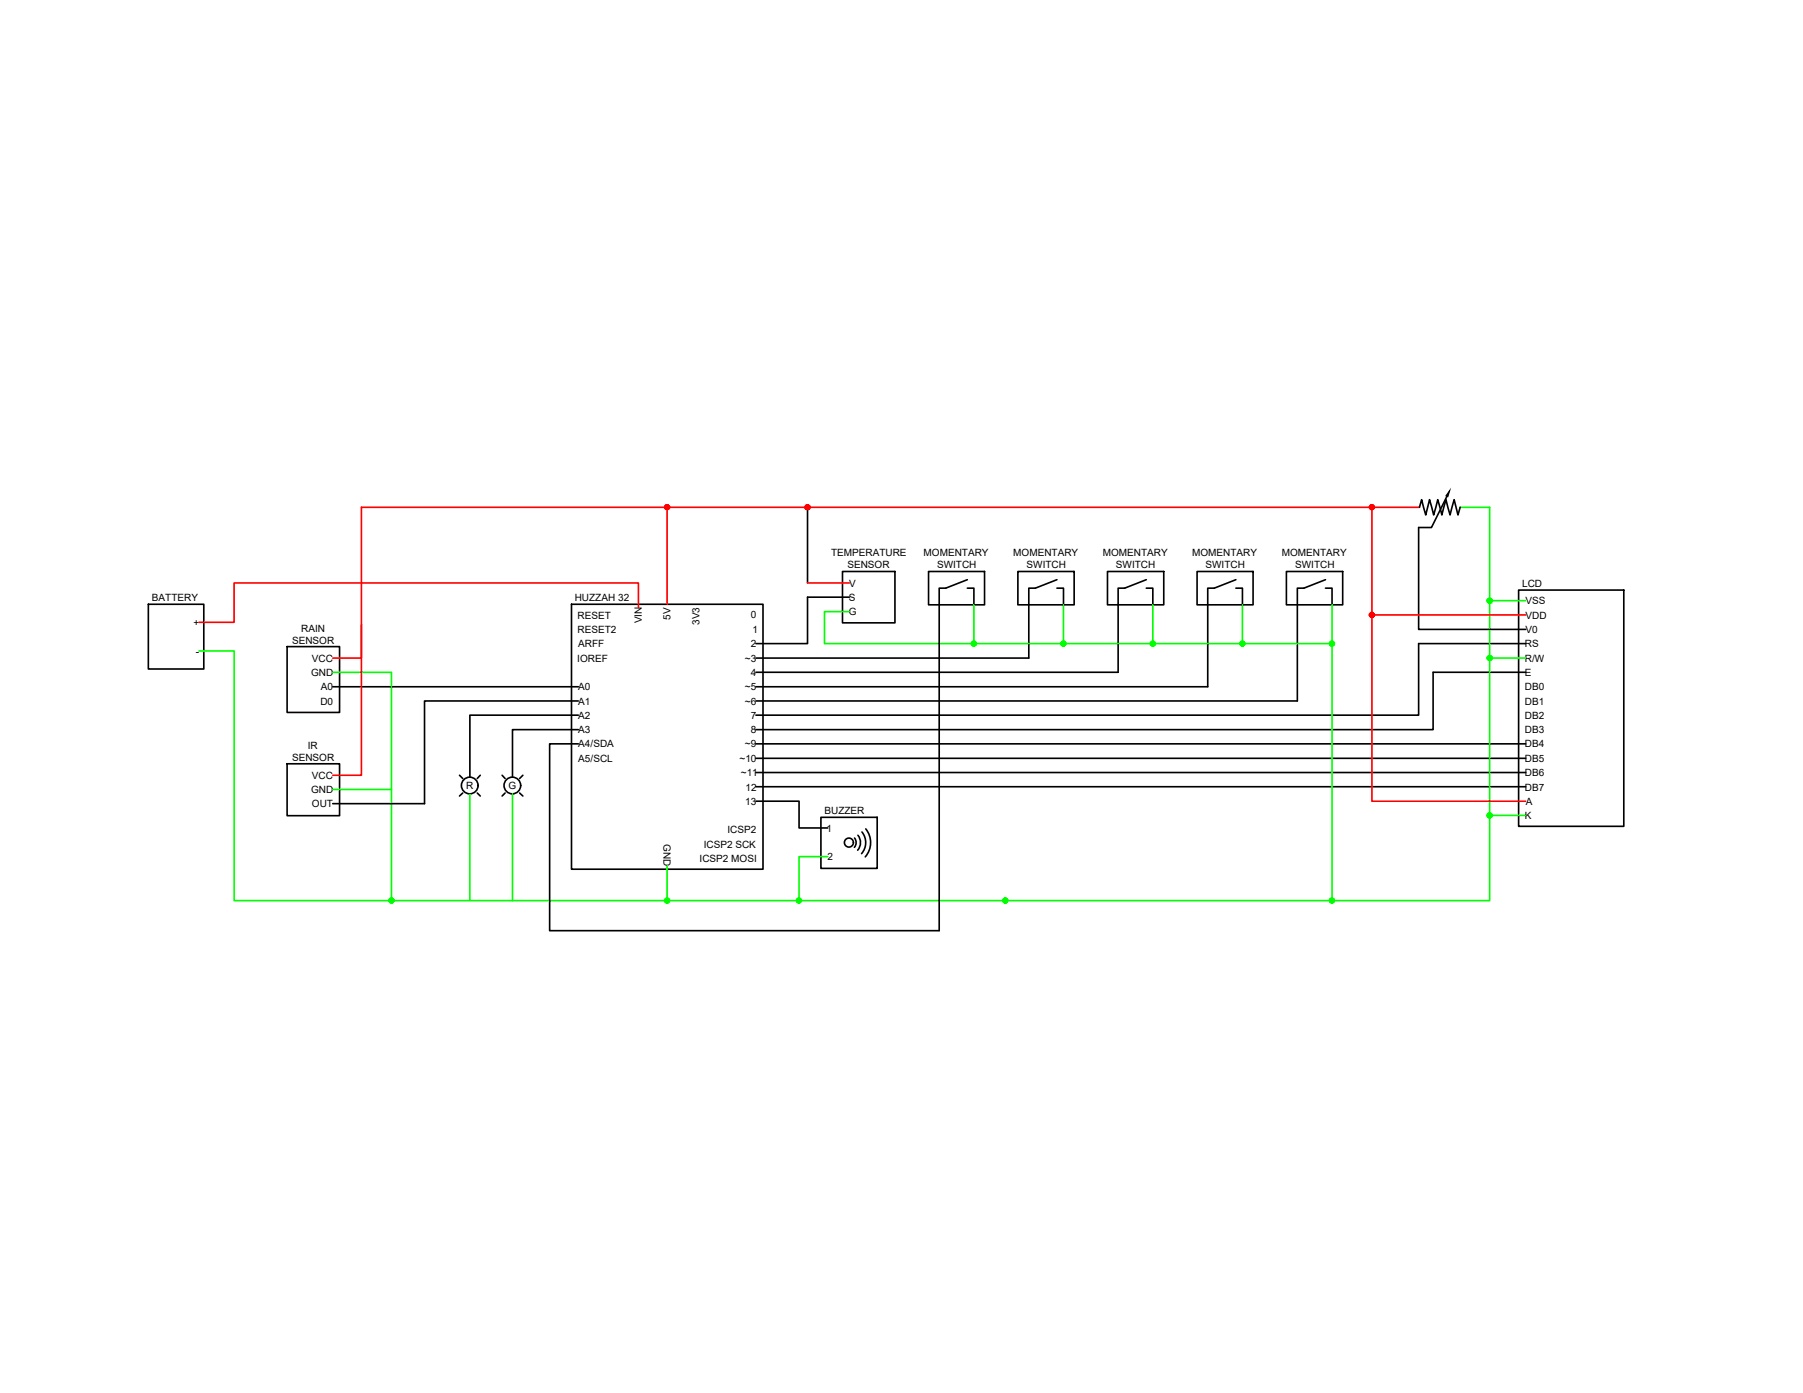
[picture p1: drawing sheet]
<svg xmlns="http://www.w3.org/2000/svg" width="279mm" height="216mm" viewBox="0 0 279 216" stroke-linecap="round" stroke-linejoin="round" font-family="sans-serif">
<!-- layer: 0 -->
<g fill="none" stroke="#000" stroke-width=".25">
<path d="M125.1 78.6v11.8M220 78.6l.3-1.2 .6 2.4 .6-2.4 .7 2.4 .6-2.4 .6 2.4 .7-2.4 .6 2.4 .6-2.4 .6 2.4 .4-1.2M224.2 76.9l-2.4 4.9h-2v15.8h16.6M23 93.7h8.6v10h-8.6zM88.6 93.7h29.6v41h-29.6zM130.6 88.6h8.1v7.9h-8.1zM131.6 92.6h-6.5v7.2h-8M143.9 88.6h8.7v5.1h-8.7zM149.9 89.8l-3.3 1.4h-1.1v53h-60.3v-28.9h4.4M149.9 91.2h1v2.5M157.7 88.6h8.8v5.1h-8.8zM163.8 89.8l-3.4 1.4h-1v10.8h-42.3"/>
<path d="M163.8 91.2h1v2.5M171.6 88.6h8.7v5.1h-8.7zM177.6 89.8l-3.3 1.4h-1v13h-56.2M177.6 91.2h1v2.5M185.5 88.6h8.7v5.1h-8.7zM191.5 89.8l-3.3 1.4h-1v15.2h-70.1M191.5 91.2h1v2.5M199.3 88.6h8.8v5.1h-8.8zM205.4 89.8l-3.3 1.4h-1.1v17.4h-83.9M205.4 91.2h1v2.5M235.3 91.5h16.3v36.6h-16.3zM236.4 99.8h-16.6v11h-102.7"/>
<path d="M44.5 100.2h8.1v10.2h-8.1zM44.5 118.4h8.1v8h-8.1zM51.6 106.4h38M89.6 108.6h-23.8v16h-14.2M89.6 110.8h-16.8v9.7M89.6 113.1h-10.2v7.4M117.1 119.7h119.3M117.1 117.5h119.3M117.1 115.3h119.3M236.4 104.2h-14.3v8.9h-105M71.2 120.2l.5 .5M71.7 122.9l-.5 .5"/>
<path d="M74 122.9l.4 .5M74.4 120.2l-.4 .5M77.8 120.2l.5 .5M78.3 122.9l-.5 .5M80.5 122.9l.5 .5M81 120.2l-.5 .5M117.1 124.2h6.7v4.1h4.5M117.1 121.9h119.3M127.2 126.7h8.7v7.9h-8.7zM132.4 129.9a1.12 1.12 0 0 1 0 1.4M132.9 129.5a1.8 1.8 0 0 1 0 2.3M133.6 128.9a2.6 2.6 0 0 1-.1 3.4"/>
<path d="M134.2 128.5a3.4 3.4 0 0 1-.1 4.3"/>
<circle cx="72.8" cy="121.7" r="1.29"/>
<circle cx="79.4" cy="121.7" r="1.29"/>
<circle cx="131.6" cy="130.6" r=".7"/>
</g>
<g fill="none" stroke="#f00" stroke-width=".25">
<path d="M103.4 78.6v15.1M212.6 78.6v45.6h23.8M220 78.6h-164v23.4h-4.4M56 96.8v23.4h-4.4M98.9 94.2v-3.8h-62.6v6h-5.5M125.1 90.4h6.5M212.6 95.3h23.8"/>
<circle cx="103.4" cy="78.6" r=".36"/>
<circle cx="125.1" cy="78.6" r=".36"/>
<circle cx="212.6" cy="78.6" r=".36"/>
<circle cx="212.6" cy="95.3" r=".36"/>
</g>
<g fill="none" stroke="#0f0" stroke-width=".25">
<path d="M226.3 78.6h4.5v61h-127.4v-5.4M131.6 94.8h-3.8v5h37M150.9 93.7v6.1M164.8 93.7v6.1h41.6M178.6 93.7v6.1M192.5 93.7v6.1M206.4 93.7v45.9M230.8 93.1h5.6M30.8 100.9h5.5v38.7h67.1M51.6 104.2h9.1v35.4M230.8 102h5.6M51.6 122.4h9.1"/>
<path d="M72.8 123.1v16.5M79.4 123.1v16.5M128.3 132.8h-4.5v6.8M230.8 126.4h5.6"/>
<circle cx="150.9" cy="99.7" r=".36"/>
<circle cx="164.8" cy="99.7" r=".36"/>
<circle cx="178.6" cy="99.7" r=".36"/>
<circle cx="192.5" cy="99.7" r=".36"/>
<circle cx="206.4" cy="99.7" r=".36"/>
<circle cx="230.8" cy="93.1" r=".36"/>
<circle cx="230.8" cy="102" r=".36"/>
<circle cx="60.6" cy="139.6" r=".36"/>
<circle cx="103.4" cy="139.6" r=".36"/>
<circle cx="123.8" cy="139.6" r=".36"/>
<circle cx="155.8" cy="139.6" r=".36"/>
<circle cx="206.4" cy="139.6" r=".36"/>
<circle cx="230.8" cy="126.4" r=".36"/>
</g>
<path d="M224.7 76l-.3 1-.3-.2z" fill="#000" stroke="#000" stroke-width=".15"/>
<g fill="#0f0" stroke="#0f0" stroke-width=".15">
<path d="M178.6 99.4h.1z"/>
<path d="M178.5 99.5h.4z"/>
<path d="M192.4 100.1h.3z"/>
<path d="M192.4 100.1h.2z"/>
<path d="M206.3 99.4h.2z"/>
<path d="M206 99.9h.8z"/>
<path d="M206.2 100h.4z"/>
<path d="M206.3 100.1h.2z"/>
<path d="M206.3 139.2h.2z"/>
<path d="M206.2 139.3h.4z"/>
<path d="M206.3 139.9h.2z"/>
<path d="M230.8 126h.1z"/>
<path d="M230.5 126.2h.7z"/>
<path d="M230.5 126.3h.7z"/>
<path d="M230.5 126.6h.6z"/>
<path d="M230.7 126.7h.3z"/>
<path d="M230.8 126.8h.1z"/>
<path d="M230.8 101.6h.1z"/>
<path d="M230.7 101.7h.3z"/>
<path d="M230.6 101.7h.5z"/>
<path d="M230.5 102.2h.7z"/>
<path d="M230.8 102.3h.1z"/>
<path d="M230.8 92.7h.1z"/>
<path d="M230.7 93.4h.3z"/>
<path d="M230.8 93.4h.1z"/>
<path d="M123.7 139.2h.2z"/>
<path d="M123.6 139.3h.4z"/>
<path d="M123.7 139.9h.2z"/>
<path d="M103.3 139.2h.1z"/>
<path d="M103.3 139.9h.2z"/>
<path d="M164.7 99.4h.2z"/>
<path d="M164.4 99.9h.7z"/>
<path d="M164.5 100h.5z"/>
<path d="M164.7 100.1h.1z"/>
<path d="M164.7 100.1h.2z"/>
<path d="M155.7 139.2h.1z"/>
<path d="M155.7 139.9h.2z"/>
<path d="M60.6 139.2h.1z"/>
<path d="M60.6 139.9h.2z"/>
<path d="M150.9 99.4h.1z"/>
<path d="M150.6 99.6h.7z"/>
<path d="M150.6 99.7h.7z"/>
<path d="M150.7 100.1h.4z"/>
<path d="M150.8 100.1h.2z"/>
<path d="M178.6 99.4h.1zM178.6 99.4h.1z"/>
<path d="M178.6 99.4h.2zM178.6 99.4h.2z"/>
<path d="M178.6 99.4h.2zM178.5 99.4h.3z"/>
<path d="M178.5 99.4l.4 .1zM178.5 99.4l.4 .1zM178.4 99.5h.5z"/>
<path d="M178.4 99.5h.5zM178.4 99.5h.5z"/>
<path d="M178.4 99.5h.5zM178.4 99.5h.5z"/>
<path d="M178.4 99.5h.5zM178.4 99.5h.5z"/>
<path d="M178.4 99.5l.6 .1zM178.4 99.5l.6 .1zM178.4 99.6h.6zM178.4 99.6h.6z"/>
<path d="M178.4 99.6h.6zM178.4 99.6h.6z"/>
<path d="M178.3 99.6l.7 .1zM178.3 99.6l.7 .1z"/>
<path d="M178.3 99.7h.7zM178.3 99.7h.7zM178.3 99.7h.7zM178.3 99.7h.7z"/>
<path d="M178.3 99.7l.7 .1zM178.3 99.7l.7 .1z"/>
<path d="M178.3 99.8h.7zM178.3 99.8h.7z"/>
<path d="M178.3 99.8h.7zM178.3 99.8h.7z"/>
<path d="M178.3 99.8l.7 .1zM178.3 99.8l.7 .1zM178.3 99.9h.7zM178.3 99.9h.7z"/>
<path d="M178.3 99.9h.7zM178.3 99.9h.7z"/>
<path d="M178.4 99.9l.6 .1zM178.4 99.9l.6 .1z"/>
<path d="M178.4 100h.6zM178.4 100h.5zM178.4 100h.5zM178.4 100h.5z"/>
<path d="M178.4 100h.5zM178.4 100h.5z"/>
<path d="M178.4 100h.5zM178.4 100h.5z"/>
<path d="M178.4 100l.5 .1zM178.4 100l.5 .1z"/>
<path d="M178.5 100.1h.4zM178.5 100.1h.3z"/>
<path d="M178.5 100.1h.3zM178.5 100.1h.3z"/>
<path d="M178.6 100.1h.2zM178.6 100.1h.1z"/>
<path d="M178.6 100.1h.1zM178.6 100.1h.1zM178.6 100.1h.1z"/>
<path d="M192.5 99.4h.1zM192.4 99.4h.2z"/>
<path d="M192.4 99.4h.3zM192.4 99.4h.3z"/>
<path d="M192.4 99.4h.3zM192.4 99.4h.3z"/>
<path d="M192.4 99.4l.3 .1zM192.4 99.5h.3z"/>
<path d="M192.4 99.5h.3zM192.3 99.5h.4z"/>
<path d="M192.3 99.5h.5zM192.3 99.5h.5zM192.3 99.5h.5zM192.3 99.5h.5z"/>
<path d="M192.3 99.5h.5zM192.3 99.5h.5z"/>
<path d="M192.2 99.5l.6 .1zM192.2 99.5l.6 .1z"/>
<path d="M192.2 99.6h.7zM192.2 99.6h.7z"/>
<path d="M192.2 99.6h.7zM192.2 99.6h.7z"/>
<path d="M192.2 99.6l.7 .1zM192.2 99.6l.7 .1z"/>
<path d="M192.2 99.7h.7zM192.2 99.7h.7zM192.2 99.7h.7zM192.2 99.7h.7z"/>
<path d="M192.2 99.7l.7 .1zM192.2 99.7l.7 .1z"/>
<path d="M192.2 99.8h.7zM192.2 99.8h.7z"/>
<path d="M192.2 99.8h.7zM192.2 99.8h.7z"/>
<path d="M192.2 99.8h.7zM192.2 99.8l.7 .1zM192.2 99.9h.7zM192.2 99.9h.7z"/>
<path d="M192.2 99.9h.7zM192.2 99.9h.7z"/>
<path d="M192.2 99.9h.7zM192.2 99.9l.6 .1z"/>
<path d="M192.2 100h.6zM192.2 100h.6z"/>
<path d="M192.2 100h.6zM192.2 100h.6z"/>
<path d="M192.3 100h.5zM192.3 100h.5z"/>
<path d="M192.3 100h.5zM192.3 100h.4z"/>
<path d="M192.3 100h.4zM192.3 100l.4 .1zM192.4 100.1h.3z"/>
<path d="M192.4 100.1h.3zM192.4 100.1h.3z"/>
<path d="M192.4 100.1h.3zM192.4 100.1h.2z"/>
<path d="M192.4 100.1h.2zM192.5 100.1h.1z"/>
<path d="M206.3 99.4h.2zM206.3 99.4h.2z"/>
<path d="M206.3 99.4h.2zM206.3 99.4h.2z"/>
<path d="M206.3 99.4h.2zM206.2 99.4h.3z"/>
<path d="M206.2 99.4l.4 .1zM206.2 99.4l.4 .1z"/>
<path d="M206.2 99.5h.4zM206.2 99.5h.4z"/>
<path d="M206.2 99.5h.4zM206.2 99.5h.4z"/>
<path d="M206.2 99.5h.5zM206.1 99.5h.6z"/>
<path d="M206.1 99.5h.6zM206.1 99.5h.6z"/>
<path d="M206.1 99.5l.6 .1zM206.1 99.5l.6 .1zM206.1 99.6h.6zM206.1 99.6h.6z"/>
<path d="M206.1 99.6h.7zM206.1 99.6h.7z"/>
<path d="M206.1 99.6l.7 .1zM206.1 99.6l.7 .1z"/>
<path d="M206 99.7h.8zM206 99.7h.8zM206 99.7h.8zM206 99.7h.8z"/>
<path d="M206 99.7l.8 .1zM206 99.7l.8 .1z"/>
<path d="M206 99.8h.8zM206 99.8h.8z"/>
<path d="M206 99.8h.8zM206 99.8h.8z"/>
<path d="M206 99.8l.8 .1zM206 99.8l.8 .1zM206 99.9h.8z"/>
<path d="M206.1 99.9h.7zM206.1 99.9h.6z"/>
<path d="M206.1 99.9l.6 .1zM206.1 99.9l.6 .1z"/>
<path d="M206.1 100h.6zM206.1 100h.6z"/>
<path d="M206.1 100h.6zM206.1 100h.6z"/>
<path d="M206.1 100h.6zM206.1 100h.5zM206.2 100h.4z"/>
<path d="M206.2 100h.4zM206.2 100l.4 .1z"/>
<path d="M206.2 100.1h.4zM206.2 100.1h.3z"/>
<path d="M206.2 100.1h.3zM206.2 100.1h.3zM206.3 100.1h.2z"/>
<path d="M206.3 100.1h.2zM206.3 100.1h.2zM206.3 100.1h.2z"/>
<path d="M206.3 139.2h.2zM206.3 139.2h.2z"/>
<path d="M206.3 139.2h.2zM206.3 139.2h.2z"/>
<path d="M206.3 139.2h.2zM206.3 139.2h.2z"/>
<path d="M206.2 139.2h.4zM206.2 139.2h.4z"/>
<path d="M206.2 139.2l.4 .1zM206.2 139.2l.4 .1zM206.2 139.3h.4z"/>
<path d="M206.2 139.3h.5zM206.2 139.3h.5z"/>
<path d="M206.1 139.3h.6zM206.1 139.3h.6z"/>
<path d="M206.1 139.3l.6 .1zM206.1 139.3l.6 .1z"/>
<path d="M206.1 139.4h.6zM206.1 139.4h.6z"/>
<path d="M206.1 139.4h.7zM206.1 139.4h.7z"/>
<path d="M206.1 139.4l.7 .1zM206 139.5h.8z"/>
<path d="M206 139.5h.8zM206 139.5h.8z"/>
<path d="M206 139.5h.8zM206 139.5h.8z"/>
<path d="M206 139.5l.8 .1zM206 139.5l.8 .1zM206 139.6h.8zM206 139.6h.8z"/>
<path d="M206 139.6h.8zM206 139.6h.8z"/>
<path d="M206 139.6l.8 .1zM206 139.6l.8 .1z"/>
<path d="M206 139.7h.8zM206 139.7h.8z"/>
<path d="M206.1 139.7h.7zM206.1 139.7l.6 .1zM206.1 139.8h.6zM206.1 139.8h.6z"/>
<path d="M206.1 139.8h.6zM206.1 139.8h.6z"/>
<path d="M206.1 139.8h.6zM206.1 139.8h.6z"/>
<path d="M206.1 139.8h.6zM206.1 139.8h.5z"/>
<path d="M206.2 139.8l.4 .1zM206.2 139.8l.4 .1z"/>
<path d="M206.2 139.9h.4zM206.2 139.9h.4z"/>
<path d="M206.2 139.9h.4zM206.2 139.9h.3z"/>
<path d="M206.2 139.9h.3zM206.2 139.9h.3zM206.3 139.9h.2z"/>
<path d="M206.3 139.9h.2zM206.3 139.9h.2zM206.3 139.9h.2z"/>
<path d="M230.8 126h.1zM230.8 126h.1z"/>
<path d="M230.8 126h.2zM230.7 126h.3z"/>
<path d="M230.7 126h.3zM230.7 126h.3z"/>
<path d="M230.7 126l.3 .1zM230.7 126l.3 .1z"/>
<path d="M230.7 126.1h.4zM230.6 126.1h.5z"/>
<path d="M230.6 126.1h.5zM230.6 126.1h.5z"/>
<path d="M230.6 126.1h.5zM230.6 126.1h.5z"/>
<path d="M230.6 126.1l.5 .1zM230.6 126.1l.5 .1z"/>
<path d="M230.5 126.2h.7zM230.5 126.2h.7zM230.5 126.2h.7z"/>
<path d="M230.5 126.2l.7 .1zM230.5 126.2l.7 .1z"/>
<path d="M230.5 126.3h.7zM230.5 126.3h.7z"/>
<path d="M230.5 126.3h.7zM230.5 126.3h.7zM230.5 126.3h.7z"/>
<path d="M230.5 126.3l.7 .1zM230.5 126.3l.7 .1z"/>
<path d="M230.5 126.4h.7zM230.5 126.4h.7z"/>
<path d="M230.5 126.4l.7 .1zM230.5 126.4l.7 .1z"/>
<path d="M230.5 126.5h.7zM230.5 126.5h.7z"/>
<path d="M230.5 126.5h.7zM230.5 126.5h.7zM230.5 126.5h.7zM230.5 126.5h.7z"/>
<path d="M230.5 126.5l.7 .1zM230.5 126.5l.7 .1z"/>
<path d="M230.5 126.6h.7zM230.5 126.6h.6zM230.5 126.6h.6z"/>
<path d="M230.6 126.6h.5zM230.6 126.6l.5 .1z"/>
<path d="M230.6 126.7h.5zM230.6 126.7h.5z"/>
<path d="M230.6 126.7h.5zM230.6 126.7h.4zM230.7 126.7h.3z"/>
<path d="M230.7 126.7h.3zM230.7 126.7l.3 .1z"/>
<path d="M230.7 126.8h.3zM230.7 126.8h.2z"/>
<path d="M230.8 126.8h.1zM230.8 126.8h.1z"/>
<path d="M230.8 101.6h.1zM230.8 101.6h.1z"/>
<path d="M230.8 101.6h.2zM230.7 101.6h.3z"/>
<path d="M230.7 101.6l.3 .1zM230.7 101.6l.3 .1zM230.7 101.7h.3z"/>
<path d="M230.7 101.7h.4zM230.7 101.7h.4z"/>
<path d="M230.6 101.7h.5zM230.6 101.7h.5z"/>
<path d="M230.6 101.7h.5zM230.6 101.7h.5zM230.5 101.7h.6z"/>
<path d="M230.5 101.7l.7 .1zM230.5 101.7l.7 .1z"/>
<path d="M230.5 101.8h.7zM230.5 101.8h.7zM230.5 101.8h.7zM230.5 101.8h.7z"/>
<path d="M230.5 101.8l.7 .1zM230.5 101.8l.7 .1z"/>
<path d="M230.5 101.9h.7zM230.5 101.9h.7z"/>
<path d="M230.5 101.9l.7 .1zM230.5 101.9l.7 .1z"/>
<path d="M230.5 102h.7zM230.5 102h.7zM230.5 102h.7zM230.5 102h.7z"/>
<path d="M230.5 102h.7zM230.5 102h.7z"/>
<path d="M230.5 102l.7 .1zM230.5 102l.7 .1z"/>
<path d="M230.5 102.1h.7zM230.5 102.1h.7z"/>
<path d="M230.5 102.1l.7 .1zM230.5 102.1l.7 .1zM230.5 102.2h.7z"/>
<path d="M230.5 102.2h.7zM230.5 102.2h.6z"/>
<path d="M230.5 102.2h.6zM230.5 102.2h.6z"/>
<path d="M230.6 102.2h.5zM230.6 102.2h.5z"/>
<path d="M230.6 102.2h.5zM230.6 102.2l.5 .1z"/>
<path d="M230.6 102.3h.5zM230.6 102.3h.4z"/>
<path d="M230.7 102.3h.3zM230.7 102.3h.3z"/>
<path d="M230.7 102.3h.3zM230.7 102.3h.3z"/>
<path d="M230.7 102.3h.3zM230.7 102.3h.2z"/>
<path d="M230.8 102.3h.1zM230.8 102.3h.1z"/>
<path d="M230.8 92.7h.1zM230.8 92.7h.1z"/>
<path d="M230.8 92.7l.2 .1zM230.8 92.7l.2 .1z"/>
<path d="M230.7 92.8h.3zM230.7 92.8h.3z"/>
<path d="M230.7 92.8h.3zM230.7 92.8h.3z"/>
<path d="M230.7 92.8h.4zM230.7 92.8h.4z"/>
<path d="M230.6 92.8h.5zM230.6 92.8h.5z"/>
<path d="M230.6 92.8l.5 .1zM230.6 92.8l.5 .1z"/>
<path d="M230.6 92.9h.5zM230.6 92.9h.5z"/>
<path d="M230.5 92.9h.7zM230.5 92.9h.7z"/>
<path d="M230.5 92.9h.7zM230.5 92.9h.7z"/>
<path d="M230.5 92.9l.7 .1zM230.5 92.9l.7 .1z"/>
<path d="M230.5 93h.7zM230.5 93h.7zM230.5 93h.7zM230.5 93h.7z"/>
<path d="M230.5 93l.7 .1zM230.5 93l.7 .1z"/>
<path d="M230.5 93.1h.7zM230.5 93.1h.7z"/>
<path d="M230.5 93.1h.7zM230.5 93.1h.7z"/>
<path d="M230.5 93.1l.7 .1zM230.5 93.1l.7 .1zM230.5 93.2h.7zM230.5 93.2h.7z"/>
<path d="M230.5 93.2h.7zM230.5 93.2h.7z"/>
<path d="M230.5 93.2l.7 .1zM230.5 93.2l.7 .1z"/>
<path d="M230.5 93.3h.7zM230.5 93.3h.7z"/>
<path d="M230.5 93.3h.6zM230.5 93.3h.7z"/>
<path d="M230.5 93.3l.6 .1zM230.5 93.3l.6 .1z"/>
<path d="M230.6 93.4h.5zM230.6 93.4h.5z"/>
<path d="M230.6 93.4h.5zM230.6 93.4h.5z"/>
<path d="M230.6 93.4h.5zM230.6 93.4h.4zM230.7 93.4h.3z"/>
<path d="M230.7 93.4h.3zM230.7 93.4h.3z"/>
<path d="M230.7 93.4h.3zM230.7 93.4h.2z"/>
<path d="M230.8 93.5h.1zM230.8 93.4l.1 .1z"/>
<path d="M123.7 139.2h.2zM123.7 139.2h.2z"/>
<path d="M123.7 139.2h.2zM123.7 139.2h.2z"/>
<path d="M123.7 139.2h.3zM123.7 139.2h.3z"/>
<path d="M123.7 139.2h.3zM123.6 139.2h.4z"/>
<path d="M123.6 139.2l.4 .1zM123.6 139.2l.4 .1zM123.6 139.3h.4z"/>
<path d="M123.6 139.3h.5zM123.6 139.3h.5zM123.5 139.3h.6zM123.5 139.3h.6z"/>
<path d="M123.5 139.3l.6 .1zM123.5 139.3l.6 .1z"/>
<path d="M123.5 139.4h.6zM123.5 139.4h.6z"/>
<path d="M123.5 139.4h.7zM123.5 139.4h.7z"/>
<path d="M123.5 139.4l.7 .1zM123.4 139.5h.8z"/>
<path d="M123.4 139.5h.8zM123.4 139.5h.8z"/>
<path d="M123.4 139.5h.8zM123.4 139.5h.8z"/>
<path d="M123.4 139.5l.8 .1zM123.4 139.5l.8 .1zM123.4 139.6h.8zM123.4 139.6h.8z"/>
<path d="M123.4 139.6h.8zM123.4 139.6h.8z"/>
<path d="M123.4 139.6l.8 .1zM123.4 139.6l.8 .1z"/>
<path d="M123.4 139.7h.8zM123.4 139.7h.8z"/>
<path d="M123.5 139.7h.7zM123.5 139.7l.6 .1zM123.5 139.8h.6zM123.5 139.8h.6z"/>
<path d="M123.5 139.8h.6zM123.5 139.8h.6z"/>
<path d="M123.5 139.8h.6zM123.5 139.8h.6z"/>
<path d="M123.5 139.8h.6zM123.5 139.8h.5z"/>
<path d="M123.6 139.8l.4 .1zM123.6 139.8l.4 .1z"/>
<path d="M123.6 139.9h.4zM123.6 139.9h.4z"/>
<path d="M123.6 139.9h.4zM123.6 139.9h.4z"/>
<path d="M123.7 139.9h.3zM123.7 139.9h.2zM123.7 139.9h.2z"/>
<path d="M123.7 139.9h.2zM123.7 139.9h.2zM123.7 139.9h.2z"/>
<path d="M103.3 139.2h.2zM103.3 139.2h.2z"/>
<path d="M103.3 139.2h.2zM103.3 139.2h.2z"/>
<path d="M103.3 139.2h.2zM103.3 139.2h.2zM103.2 139.2h.3zM103.2 139.2h.3z"/>
<path d="M103.2 139.2l.4 .1zM103.2 139.2l.4 .1z"/>
<path d="M103.2 139.3h.4zM103.1 139.3h.5z"/>
<path d="M103.1 139.3h.5zM103.1 139.3h.5z"/>
<path d="M103.1 139.3h.6zM103.1 139.3h.6z"/>
<path d="M103.1 139.3l.6 .1zM103.1 139.3l.6 .1z"/>
<path d="M103.1 139.4h.6zM103.1 139.4h.6zM103 139.4h.7zM103 139.4h.7z"/>
<path d="M103 139.4l.7 .1zM103 139.4l.7 .1z"/>
<path d="M103 139.5h.8zM103 139.5h.8z"/>
<path d="M103 139.5h.8zM103 139.5h.8z"/>
<path d="M103 139.5l.8 .1zM103 139.5l.8 .1zM103 139.6h.8zM103 139.6h.8z"/>
<path d="M103 139.6h.8zM103 139.6h.8z"/>
<path d="M103 139.6h.8zM103 139.6l.7 .1z"/>
<path d="M103 139.7h.7zM103 139.7h.7z"/>
<path d="M103 139.7l.7 .1zM103 139.7l.7 .1z"/>
<path d="M103 139.8h.7zM103 139.8h.7z"/>
<path d="M103.1 139.8h.6zM103.1 139.8h.6z"/>
<path d="M103.1 139.8h.6zM103.1 139.8h.5zM103.1 139.8h.5zM103.1 139.8h.5z"/>
<path d="M103.1 139.8h.5zM103.1 139.8l.5 .1z"/>
<path d="M103.2 139.9h.4zM103.2 139.9h.3z"/>
<path d="M103.2 139.9h.3zM103.2 139.9h.3z"/>
<path d="M103.2 139.9h.3zM103.2 139.9h.3z"/>
<path d="M103.3 139.9h.2zM103.3 139.9h.2z"/>
<path d="M103.3 139.9h.1zM103.3 139.9h.1z"/>
<path d="M164.8 99.4h.1zM164.7 99.4h.2z"/>
<path d="M164.7 99.4h.2zM164.7 99.4h.2zM164.6 99.4h.3z"/>
<path d="M164.6 99.4l.4 .1zM164.6 99.4l.4 .1z"/>
<path d="M164.6 99.5h.4zM164.6 99.5h.4z"/>
<path d="M164.6 99.5h.4zM164.6 99.5h.4z"/>
<path d="M164.5 99.5h.6zM164.5 99.5h.6z"/>
<path d="M164.5 99.5h.6zM164.5 99.5h.6z"/>
<path d="M164.5 99.5l.6 .1zM164.5 99.5l.6 .1z"/>
<path d="M164.5 99.6h.6zM164.5 99.6h.6z"/>
<path d="M164.5 99.6h.6zM164.5 99.6h.6z"/>
<path d="M164.5 99.6l.6 .1zM164.4 99.7h.7z"/>
<path d="M164.4 99.7h.7zM164.4 99.7h.7zM164.4 99.7h.7zM164.4 99.7h.7z"/>
<path d="M164.4 99.7l.8 .1zM164.4 99.7l.8 .1z"/>
<path d="M164.4 99.8h.8zM164.4 99.8h.7z"/>
<path d="M164.4 99.8h.7zM164.4 99.8h.7z"/>
<path d="M164.4 99.8l.7 .1zM164.4 99.8l.7 .1zM164.4 99.9h.7z"/>
<path d="M164.5 99.9h.6zM164.5 99.9h.6z"/>
<path d="M164.5 99.9h.6zM164.5 99.9l.6 .1z"/>
<path d="M164.5 100h.6zM164.5 100h.6z"/>
<path d="M164.5 100h.6zM164.5 100h.6z"/>
<path d="M164.5 100h.6zM164.5 100h.5zM164.5 100h.5z"/>
<path d="M164.6 100h.4zM164.6 100l.4 .1z"/>
<path d="M164.6 100.1h.4zM164.6 100.1h.3z"/>
<path d="M164.6 100.1h.3zM164.6 100.1h.3z"/>
<path d="M164.7 100.1h.2zM164.7 100.1h.2z"/>
<path d="M155.7 139.2h.2zM155.7 139.2h.2z"/>
<path d="M155.7 139.2h.2zM155.7 139.2h.2z"/>
<path d="M155.7 139.2h.3zM155.7 139.2h.3zM155.6 139.2h.4zM155.6 139.2h.4z"/>
<path d="M155.6 139.2l.4 .1zM155.6 139.2l.4 .1z"/>
<path d="M155.6 139.3h.4zM155.5 139.3h.5z"/>
<path d="M155.5 139.3h.5zM155.5 139.3h.5z"/>
<path d="M155.5 139.3h.6zM155.5 139.3h.6z"/>
<path d="M155.5 139.3l.6 .1zM155.5 139.3l.6 .1z"/>
<path d="M155.5 139.4h.6zM155.5 139.4h.6zM155.4 139.4h.7zM155.4 139.4h.7z"/>
<path d="M155.4 139.4l.7 .1zM155.4 139.4l.7 .1z"/>
<path d="M155.4 139.5h.8zM155.4 139.5h.8z"/>
<path d="M155.4 139.5h.8zM155.4 139.5h.8z"/>
<path d="M155.4 139.5l.8 .1zM155.4 139.5l.8 .1zM155.4 139.6h.8zM155.4 139.6h.8z"/>
<path d="M155.4 139.6h.8zM155.4 139.6h.8z"/>
<path d="M155.4 139.6h.8zM155.4 139.6l.7 .1z"/>
<path d="M155.4 139.7h.7zM155.4 139.7h.7z"/>
<path d="M155.4 139.7l.7 .1zM155.4 139.7l.7 .1z"/>
<path d="M155.4 139.8h.7zM155.4 139.8h.7z"/>
<path d="M155.5 139.8h.6zM155.5 139.8h.6z"/>
<path d="M155.5 139.8h.6zM155.5 139.8h.5zM155.5 139.8h.5zM155.5 139.8h.5z"/>
<path d="M155.5 139.8h.5zM155.5 139.8l.5 .1z"/>
<path d="M155.6 139.9h.4zM155.6 139.9h.4z"/>
<path d="M155.6 139.9h.4zM155.6 139.9h.4z"/>
<path d="M155.6 139.9h.4zM155.6 139.9h.3z"/>
<path d="M155.7 139.9h.2zM155.7 139.9h.2z"/>
<path d="M155.7 139.9h.1zM155.7 139.9h.1z"/>
<path d="M60.6 139.2h.2zM60.6 139.2h.2z"/>
<path d="M60.6 139.2h.2zM60.6 139.2h.2z"/>
<path d="M60.6 139.2h.2zM60.6 139.2h.2z"/>
<path d="M60.5 139.2h.4zM60.5 139.2h.4z"/>
<path d="M60.5 139.2l.4 .1zM60.5 139.2l.4 .1zM60.5 139.3h.4zM60.5 139.3h.4z"/>
<path d="M60.5 139.3h.5zM60.5 139.3h.5zM60.4 139.3h.6zM60.4 139.3h.6z"/>
<path d="M60.4 139.3l.6 .1zM60.4 139.4h.6z"/>
<path d="M60.4 139.4h.6zM60.4 139.4h.6z"/>
<path d="M60.4 139.4h.6zM60.3 139.4h.7z"/>
<path d="M60.3 139.4l.7 .1zM60.3 139.4l.7 .1z"/>
<path d="M60.3 139.5h.7zM60.3 139.5h.7z"/>
<path d="M60.3 139.5h.7zM60.3 139.5h.7z"/>
<path d="M60.3 139.5l.7 .1zM60.3 139.5l.7 .1zM60.3 139.6h.7zM60.3 139.6h.7z"/>
<path d="M60.3 139.6h.7zM60.3 139.6h.7z"/>
<path d="M60.3 139.6l.7 .1zM60.3 139.6l.7 .1z"/>
<path d="M60.3 139.7h.7zM60.3 139.7h.7z"/>
<path d="M60.3 139.7h.7zM60.3 139.7l.7 .1zM60.4 139.8h.6zM60.4 139.8h.6z"/>
<path d="M60.4 139.8h.6zM60.4 139.8h.6z"/>
<path d="M60.4 139.8h.6zM60.4 139.8h.6z"/>
<path d="M60.4 139.8h.6zM60.4 139.8h.5z"/>
<path d="M60.5 139.8l.4 .1zM60.5 139.8l.4 .1z"/>
<path d="M60.5 139.9h.4zM60.5 139.9h.4z"/>
<path d="M60.5 139.9h.4zM60.5 139.9h.3z"/>
<path d="M60.5 139.9h.3zM60.5 139.9h.3zM60.6 139.9h.2z"/>
<path d="M60.6 139.9h.1zM60.6 139.9h.1zM60.6 139.9h.2z"/>
<path d="M150.9 99.4h.1zM150.8 99.4h.2z"/>
<path d="M150.8 99.4h.2zM150.8 99.4h.2z"/>
<path d="M150.8 99.4h.3zM150.8 99.4h.3z"/>
<path d="M150.8 99.4l.3 .1zM150.8 99.4l.3 .1z"/>
<path d="M150.7 99.5h.4zM150.7 99.5h.4z"/>
<path d="M150.7 99.5h.5zM150.7 99.5h.5zM150.7 99.5h.5zM150.7 99.5h.5z"/>
<path d="M150.7 99.5h.5zM150.7 99.5h.5z"/>
<path d="M150.6 99.5l.7 .1zM150.6 99.5l.7 .1zM150.6 99.6h.7z"/>
<path d="M150.6 99.6h.7zM150.6 99.6h.7z"/>
<path d="M150.6 99.6l.7 .1zM150.6 99.6l.7 .1z"/>
<path d="M150.6 99.7h.7zM150.6 99.7h.7zM150.5 99.7h.8z"/>
<path d="M150.5 99.7l.8 .1zM150.5 99.7l.8 .1z"/>
<path d="M150.5 99.8h.8zM150.5 99.8h.8z"/>
<path d="M150.5 99.8h.8zM150.5 99.8h.8z"/>
<path d="M150.6 99.8l.7 .1zM150.6 99.8l.7 .1z"/>
<path d="M150.6 99.9h.7zM150.6 99.9h.7z"/>
<path d="M150.6 99.9h.7zM150.6 99.9h.7z"/>
<path d="M150.6 99.9l.7 .1zM150.6 99.9l.7 .1z"/>
<path d="M150.6 100h.7zM150.6 100h.6z"/>
<path d="M150.6 100h.6zM150.6 100h.6z"/>
<path d="M150.7 100h.5zM150.7 100h.5z"/>
<path d="M150.7 100h.5zM150.7 100h.4z"/>
<path d="M150.7 100h.4zM150.7 100l.4 .1zM150.7 100.1h.4z"/>
<path d="M150.8 100.1h.3zM150.8 100.1h.2z"/>
<path d="M150.8 100.1h.2zM150.8 100.1h.2z"/>
<path d="M150.9 100.1h.1zM150.8 100.1h.2z"/>
</g>
<g fill="#f00" stroke="#f00" stroke-width=".15">
<path d="M212.4 95.6h.4z"/>
<path d="M212.5 95.7h.1z"/>
<path d="M212.5 95.7h.2z"/>
<path d="M212.2 78.7h.8z"/>
<path d="M212.5 79h.1z"/>
<path d="M212.5 79h.2z"/>
<path d="M125.1 78.2h.1z"/>
<path d="M124.8 78.7h.7z"/>
<path d="M125.1 79h.1z"/>
<path d="M103.3 78.2h.1z"/>
<path d="M103.3 79h.2z"/>
<path d="M212.6 95h.1zM212.5 95h.2z"/>
<path d="M212.5 95h.2zM212.5 95h.2z"/>
<path d="M212.5 95h.3zM212.5 95h.3z"/>
<path d="M212.5 95h.3zM212.5 95h.3z"/>
<path d="M212.4 95h.4zM212.4 95h.4z"/>
<path d="M212.4 95l.5 .1zM212.4 95l.5 .1zM212.3 95.1h.6zM212.3 95.1h.6z"/>
<path d="M212.3 95.1h.6zM212.3 95.1h.6z"/>
<path d="M212.3 95.1h.6zM212.3 95.1h.6z"/>
<path d="M212.3 95.1h.6zM212.3 95.1h.6z"/>
<path d="M212.3 95.1l.6 .1zM212.3 95.1l.6 .1z"/>
<path d="M212.3 95.2h.6zM212.3 95.2h.6z"/>
<path d="M212.3 95.2l.7 .1zM212.3 95.2l.7 .1z"/>
<path d="M212.3 95.3h.7zM212.3 95.3h.7zM212.2 95.3h.8zM212.2 95.3h.8z"/>
<path d="M212.2 95.3h.8zM212.2 95.3h.8z"/>
<path d="M212.2 95.3l.8 .1zM212.2 95.3l.8 .1z"/>
<path d="M212.3 95.4h.7zM212.3 95.4h.6z"/>
<path d="M212.3 95.4l.6 .1zM212.3 95.4l.6 .1zM212.3 95.5h.6zM212.3 95.5h.6z"/>
<path d="M212.3 95.5h.6zM212.3 95.5h.6z"/>
<path d="M212.3 95.5l.6 .1zM212.3 95.5l.6 .1z"/>
<path d="M212.3 95.6h.6zM212.3 95.6h.6z"/>
<path d="M212.3 95.6h.6zM212.3 95.6h.6z"/>
<path d="M212.3 95.6h.6zM212.3 95.6h.5z"/>
<path d="M212.4 95.6h.4zM212.4 95.6h.4zM212.4 95.6h.4z"/>
<path d="M212.5 95.6h.3zM212.5 95.6l.2 .1z"/>
<path d="M212.5 95.7h.2zM212.5 95.7h.2z"/>
<path d="M212.6 78.2h.1zM212.5 78.2h.2z"/>
<path d="M212.5 78.2l.2 .1zM212.5 78.3h.2z"/>
<path d="M212.5 78.3h.3zM212.5 78.3h.3z"/>
<path d="M212.5 78.3h.3zM212.4 78.3h.4z"/>
<path d="M212.4 78.3h.4zM212.4 78.3h.4z"/>
<path d="M212.4 78.3h.5zM212.3 78.3h.6z"/>
<path d="M212.3 78.3l.6 .1zM212.3 78.3l.6 .1z"/>
<path d="M212.3 78.4h.6zM212.3 78.4h.6z"/>
<path d="M212.3 78.4h.6zM212.3 78.4h.6z"/>
<path d="M212.3 78.4l.6 .1zM212.3 78.4l.6 .1z"/>
<path d="M212.3 78.5h.6zM212.3 78.5h.6zM212.3 78.5h.6zM212.3 78.5h.6z"/>
<path d="M212.3 78.5h.7zM212.3 78.5h.7z"/>
<path d="M212.3 78.5l.7 .1zM212.3 78.5l.7 .1z"/>
<path d="M212.2 78.6h.8zM212.2 78.6h.8z"/>
<path d="M212.2 78.6l.8 .1zM212.2 78.6l.8 .1zM212.2 78.7h.8z"/>
<path d="M212.3 78.7h.7zM212.3 78.7h.6z"/>
<path d="M212.3 78.7l.6 .1zM212.3 78.7l.6 .1z"/>
<path d="M212.3 78.8h.6zM212.3 78.8h.6z"/>
<path d="M212.3 78.8h.6zM212.3 78.8h.6zM212.3 78.8h.6zM212.3 78.8h.6z"/>
<path d="M212.3 78.8h.6zM212.3 78.8l.6 .1zM212.3 78.9h.6zM212.3 78.9h.6z"/>
<path d="M212.3 78.9h.6zM212.3 78.9h.5z"/>
<path d="M212.4 78.9h.4zM212.4 78.9h.4z"/>
<path d="M212.4 78.9l.4 .1zM212.4 78.9l.4 .1z"/>
<path d="M212.5 79h.2zM212.5 79h.3z"/>
<path d="M212.5 79h.2zM212.5 79h.2z"/>
<path d="M125.1 78.2h.1zM125.1 78.2h.1z"/>
<path d="M125.1 78.2l.2 .1zM125 78.3h.3z"/>
<path d="M125 78.3h.3zM125 78.3h.3z"/>
<path d="M125 78.3h.3zM125 78.3h.3z"/>
<path d="M125 78.3h.3zM125 78.3h.3z"/>
<path d="M124.9 78.3h.5zM124.9 78.3h.5z"/>
<path d="M124.9 78.3l.5 .1zM124.9 78.3l.5 .1z"/>
<path d="M124.9 78.4h.5zM124.8 78.4h.6z"/>
<path d="M124.8 78.4h.7zM124.8 78.4h.7z"/>
<path d="M124.8 78.4l.7 .1zM124.8 78.4l.7 .1z"/>
<path d="M124.8 78.5h.7zM124.8 78.5h.7z"/>
<path d="M124.8 78.5h.7zM124.8 78.5h.7z"/>
<path d="M124.8 78.5h.7zM124.8 78.5h.7z"/>
<path d="M124.8 78.5l.7 .1zM124.8 78.5l.7 .1z"/>
<path d="M124.8 78.6h.7zM124.8 78.6h.7z"/>
<path d="M124.8 78.6l.7 .1zM124.8 78.6l.7 .1zM124.8 78.7h.7z"/>
<path d="M124.8 78.7h.7zM124.8 78.7h.7z"/>
<path d="M124.8 78.7h.7zM124.8 78.7l.7 .1z"/>
<path d="M124.8 78.8h.7zM124.8 78.8h.7z"/>
<path d="M124.8 78.8h.7zM124.8 78.8h.7z"/>
<path d="M124.8 78.8h.6zM124.8 78.8h.7z"/>
<path d="M124.8 78.8h.6zM124.8 78.8l.6 .1zM124.9 78.9h.5zM124.9 78.9h.5z"/>
<path d="M124.9 78.9h.5zM124.9 78.9h.4z"/>
<path d="M124.9 78.9h.4zM124.9 78.9h.4z"/>
<path d="M125 78.9l.3 .1zM125 78.9l.3 .1z"/>
<path d="M125 79h.3zM125 79h.3z"/>
<path d="M125 79h.3zM125 79h.2z"/>
<path d="M125.1 79h.1zM125.1 79h.1z"/>
<path d="M103.3 78.2h.2zM103.3 78.2h.2z"/>
<path d="M103.3 78.2l.2 .1zM103.3 78.3h.2z"/>
<path d="M103.3 78.3h.2zM103.2 78.3h.3zM103.2 78.3h.3zM103.2 78.3h.3z"/>
<path d="M103.2 78.3h.4zM103.2 78.3h.4z"/>
<path d="M103.2 78.3h.4zM103.1 78.3h.5z"/>
<path d="M103.1 78.3l.5 .1zM103.1 78.3l.5 .1z"/>
<path d="M103.1 78.4h.6zM103.1 78.4h.6z"/>
<path d="M103.1 78.4h.6zM103.1 78.4h.6z"/>
<path d="M103.1 78.4l.6 .1zM103.1 78.4l.6 .1z"/>
<path d="M103 78.5h.7zM103 78.5h.7zM103 78.5h.7zM103 78.5h.7z"/>
<path d="M103 78.5h.8zM103 78.5h.8z"/>
<path d="M103 78.5l.8 .1zM103 78.5l.8 .1z"/>
<path d="M103 78.6h.8zM103 78.6h.8z"/>
<path d="M103 78.6l.8 .1zM103 78.6l.8 .1zM103 78.7h.8zM103 78.7h.8z"/>
<path d="M103 78.7h.8zM103 78.7h.7z"/>
<path d="M103 78.7l.7 .1zM103 78.7l.7 .1z"/>
<path d="M103 78.8h.7zM103 78.8h.7z"/>
<path d="M103 78.8h.7zM103 78.8h.7zM103.1 78.8h.6zM103.1 78.8h.6z"/>
<path d="M103.1 78.8h.6zM103.1 78.8l.5 .1zM103.1 78.9h.5zM103.1 78.9h.5z"/>
<path d="M103.1 78.9h.5zM103.1 78.9h.5z"/>
<path d="M103.2 78.9h.4zM103.2 78.9h.3z"/>
<path d="M103.2 78.9l.3 .1zM103.2 78.9l.3 .1z"/>
<path d="M103.2 79h.3zM103.2 79h.3z"/>
<path d="M103.3 79h.2zM103.3 79h.2z"/>
<path d="M103.3 79h.1zM103.3 79h.1z"/>
</g>
<g font-size="1.6">
<text x="128.8" y="86.2">TEMPERATURE</text>
<text x="131.3" y="88.1">SENSOR</text>
<text x="143.1" y="86.2">MOMENTARY</text>
<text x="145.2" y="88.1">SWITCH</text>
<text x="157" y="86.2">MOMENTARY</text>
<text x="159.1" y="88.1">SWITCH</text>
<text x="170.9" y="86.2">MOMENTARY</text>
<text x="172.9" y="88.1">SWITCH</text>
<text x="184.7" y="86.2">MOMENTARY</text>
<text x="186.8" y="88.1">SWITCH</text>
<text x="198.6" y="86.2">MOMENTARY</text>
<text x="200.7" y="88.1">SWITCH</text>
<text x="23.5" y="93.2">BATTERY</text>
<text x="89.1" y="93.2">HUZZAH 32</text>
<text x="89.5" y="95.9">RESET</text>
<text x="116.4" y="95.9">0</text>
<text x="131.5" y="95.3">G</text>
<text x="131.5" y="93.1">S</text>
<text x="131.6" y="90.9">V</text>
<text x="235.9" y="91">LCD</text>
<text x="236.4" y="95.9">VDD</text>
<text x="236.4" y="93.7">VSS</text>
<text x="30" y="97">+</text>
<text x="30.4" y="101.4">-</text>
<text x="45.3" y="99.8">SENSOR</text>
<text x="46.7" y="97.9">RAIN</text>
<text x="89.5" y="98.1">RESET2</text>
<text x="89.6" y="100.3">ARFF</text>
<text x="99.5" y="96.6" transform="rotate(-90 99.5 96.6)">VIN</text>
<text x="103.9" y="96" transform="rotate(-90 103.9 96)">5V</text>
<text x="108.4" y="96.8" transform="rotate(-90 108.4 96.8)">3V3</text>
<text x="116.4" y="100.3">2</text>
<text x="116.6" y="98.1">1</text>
<text x="236.3" y="100.3">RS</text>
<text x="236.4" y="98.1">V0</text>
<text x="48.2" y="104.7">GND</text>
<text x="48.3" y="102.5">VCC</text>
<text x="49.7" y="106.9">A0</text>
<text x="89.5" y="102.5">IOREF</text>
<text x="89.6" y="106.9">A0</text>
<text x="115.4" y="106.9">~5</text>
<text x="115.4" y="102.5">~3</text>
<text x="116.4" y="104.7">4</text>
<text x="236.3" y="106.9">DB0</text>
<text x="236.3" y="104.7">E</text>
<text x="236.3" y="102.5">R/W</text>
<text x="49.7" y="109.2">D0</text>
<text x="89.6" y="113.6">A3</text>
<text x="89.6" y="111.4">A2</text>
<text x="89.6" y="109.2">A1</text>
<text x="115.4" y="109.2">~6</text>
<text x="116.4" y="113.6">8</text>
<text x="116.4" y="111.4">7</text>
<text x="236.3" y="113.6">DB3</text>
<text x="236.3" y="111.4">DB2</text>
<text x="236.3" y="109.2">DB1</text>
<text x="45.3" y="117.9">SENSOR</text>
<text x="47.7" y="116">IR</text>
<text x="89.6" y="118.1">A5/SCL</text>
<text x="89.6" y="115.8">A4/SDA</text>
<text x="114.6" y="118.1">~10</text>
<text x="115.4" y="115.8">~9</text>
<text x="236.3" y="115.8">DB4</text>
<text x="236.3" y="118.1">DB5</text>
<text x="48.2" y="122.9">GND</text>
<text x="48.3" y="125.2">OUT</text>
<text x="48.3" y="120.7">VCC</text>
<text x="72.2" y="122.3">R</text>
<text x="78.8" y="122.3">G</text>
<text x="114.8" y="120.3">~11</text>
<text x="115.5" y="124.7">13</text>
<text x="115.5" y="122.5">12</text>
<text x="236.3" y="120.3">DB6</text>
<text x="236.3" y="122.5">DB7</text>
<text x="236.4" y="124.7">A</text>
<text x="102.8" y="130.9" transform="rotate(90 102.8 130.9)">GND</text>
<text x="109.1" y="131.4">ICSP2 SCK</text>
<text x="112.7" y="129.2">ICSP2</text>
<text x="127.8" y="126.2">BUZZER</text>
<text x="128.1" y="128.9">1</text>
<text x="236.3" y="126.9">K</text>
<text x="108.4" y="133.6">ICSP2 MOSI</text>
<text x="128.2" y="133.3">2</text>
</g>
</svg>
